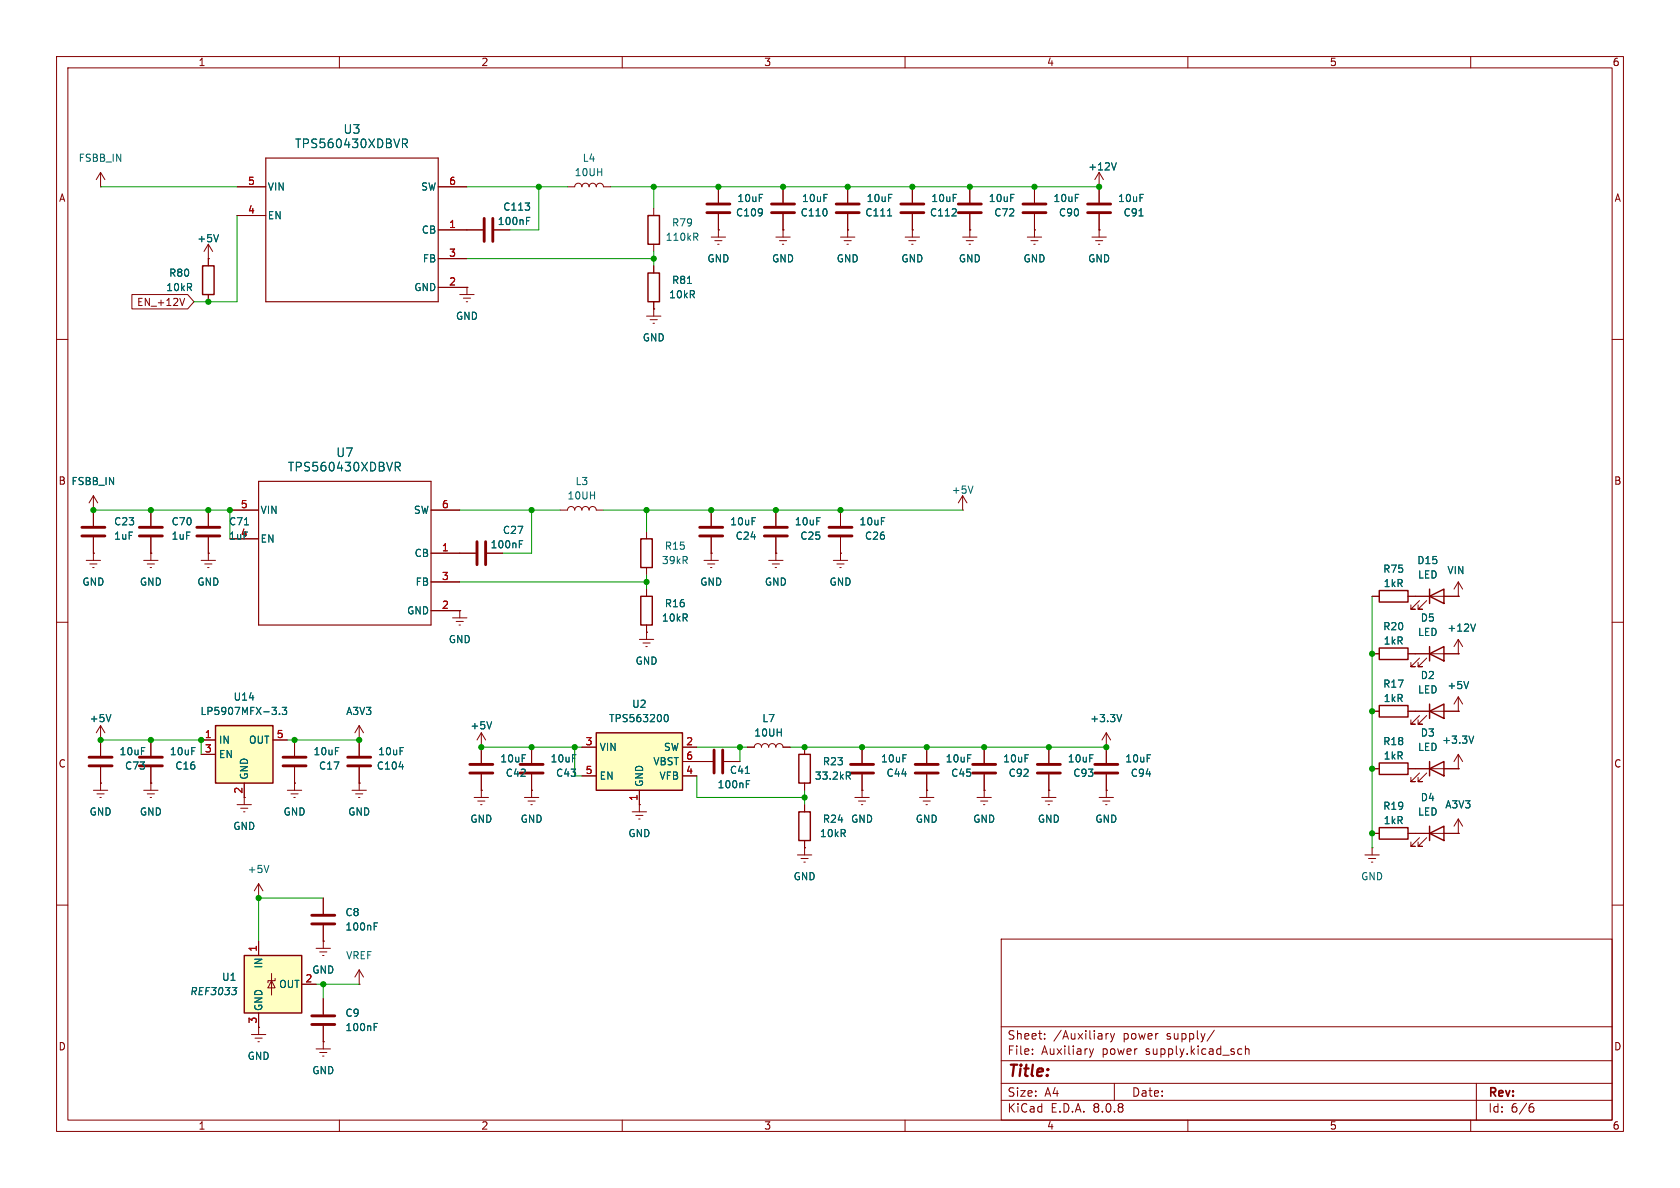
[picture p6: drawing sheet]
<svg xmlns="http://www.w3.org/2000/svg" width="297mm" height="210mm" viewBox="0 0 297 210" stroke-linecap="round" stroke-linejoin="round" font-family="sans-serif">
<g fill="none" stroke="#840000" stroke-width=".18">
<path d="M10 10h277v190h-277zM12 12h273v186h-273zM60 10v2M110 10v2M160 10v2M210 10v2M260 10v2M10 60h2M285 60h2M35.6 99.1h2.5M36.2 99.7h1.3M36.8 97.8h.1"/>
<path d="M36.8 90.2v2.8M36.8 95v4.1M147.3 99.1h2.6M148 99.7h1.2M148.6 97.8h.1M148.6 97.8v1.3M10 110h2M36.7 100.3h.3M113 113h2.6M113.7 113.7h1.2M114.2 114.3h.2M114.3 111.8h.1"/>
<path d="M114.3 104.1v1.3M114.3 110.5v2.5M148.5 100.3h.2M285 110h2M17.8 130.8v2.8M17.8 135.6v2.8M123.2 134.6h2.8M128 134.6h2.8M142.2 132.1v1.3M142.2 138.4v1.3M152.4 132.1v2.8M152.4 136.9v2.8"/>
<path d="M195.6 139.7h.1M195.6 139.7v1.3M41.9 142.2h2.5M42.5 142.9h1.3M43.1 143.5h.2M43.2 141v1.2M45.7 158.8h.1M45.7 156.2l-.7 1.3M45.7 156.2v2.6M45.7 156.2l.8 1.3M194.3 141h2.5M194.9 141.6h1.3"/>
<path d="M195.5 142.2h.2M10 160h2M177 166h108v32h-108zM285 160h2M60 198v2M110 198v2M160 198v2M177 194.5h108M177 191.5h108M177 187.5h108M177 181.5h108M182.5 186.3v.1"/>
<path d="M182.5 185.5v.1M184.7 183.6v.1M184.7 182.8v.1M192.6 185.4l.4 1M193 186.4l-.2 .4-.2 .1M193.3 185.4l-.3 1M195.5 182.7v1M196 182.7l-.3 .1-.2 .2M196.3 182.7l.4 1M196.7 183.7l-.2 .4-.2 .1M197 191.5v3M197 182.7l-.3 1"/>
<path d="M210 198v2M214.7 182.1l-1.3 2M219.1 185.4l.4 .1M219.5 186.3l-.4 .1M220.2 185.5l.2-.1 .3 .1 .1 .9M220.2 184.9v1.5M260 198v2M261 191.5v6.5M270.6 195.7h.4l.2 .3-.1 .5-.5 .1M271 195.1l-.4 .1"/>
</g>
<path d="M43.2 92.8h.7M131.8 136.7h.7M131.9 138.6h.5M131.9 138h.6M149.9 137.1l.4 .6M150.1 136.5l.2 .2v.3l-.2 .1M47.5 153l-.4 1.2" fill="none" stroke="#006464" stroke-width=".18"/>
<path d="M113.3 105.4h2v5.1h-2zM141.2 133.4h2.1v5h-2.1z" fill="none" stroke="#840000" stroke-width=".25"/>
<path d="M34.8 93.2h4.1M34.8 94.7h4.1M15.7 133.9h4.1M15.7 135.4h4.1M126.2 132.6v4.1M127.8 132.6v4.1M150.4 135.1h4M150.4 136.7h4" fill="none" stroke="#840000" stroke-width=".51"/>
<path d="M105.4 129.5h15.2v10.2h-15.2z" fill="#ffffc2"/>
<path d="M113.3 95.3h2v5h-2zM105.4 129.5h15.2v10.2h-15.2zM243.8 124.7h5.1v2h-5.1zM252.7 125.7l2.6-1.2v2.5zM252.7 124.5v2.5M141.2 143.5h2.1v5.1h-2.1z" fill="none" stroke="#840000" stroke-width=".25"/>
<g fill="none" stroke="#840000" stroke-width=".18">
<path d="M25.4 99.1h2.5M26 99.7h1.3M26.7 97.8h.1M26.7 90.2v2.8M26.7 95v4.1M99.1 90.2h1.2a.64 .64 0 0 1 .7-.7 .64 .64 0 0 1 .6 .7 .64 .64 0 0 1 .6-.7 .64 .64 0 0 1 .7 .7 .64 .64 0 0 1 .6-.7 .64 .64 0 0 1 .6 .7 .64 .64 0 0 1 .7-.7 .64 .64 0 0 1 .6 .7h1.3M114.3 94v1.3M124.5 99.1h2.5M125.1 99.7h1.3M125.7 97.8h.1M125.7 90.2v2.8M125.7 95v4.1"/>
<path d="M135.9 99.1h2.5M136.5 99.7h1.3M137.2 97.8h.1M137.2 90.2v2.8M137.2 95v4.1M148.6 90.2v2.8M148.6 95v2.8M26.5 100.3h.3M80 109.2h2.5M80.6 109.9h1.3M81.2 110.5h.2M81.3 108h.1"/>
<path d="M81.3 108v1.2M114.3 100.3v1.3M125.6 100.3h.3M137 100.3h.3M16.5 139.7h2.5M17.8 130.8h.1M17.8 138.4h.1M17.8 128.3l-.8 1.2M17.8 128.3v2.5M17.8 138.4v1.3M17.8 128.3l.7 1.2M25.4 139.7h2.5"/>
<path d="M26.7 138.4h.1M26.7 130.8v2.8M26.7 135.6v4.1M50.8 139.7h2.5M52.1 138.4h.1M52.1 130.8v2.8M52.1 135.6v4.1M62.2 139.7h2.6M63.5 130.8h.1M63.5 138.4h.1M63.5 128.3l-.8 1.2M63.5 128.3v5.3"/>
<path d="M63.5 135.6v4.1M63.5 128.3l.8 1.2M85.1 132.1h.1M85.1 129.5l-.8 1.3M85.1 129.5v2.6M85.1 129.5l.8 1.3M102.9 132.1h2.5M102.9 137.2h2.5M113 139.7v3.8M120.6 132.1h2.6M120.6 137.2h2.6M120.6 134.6h2.6"/>
<path d="M132.1 132.1h1.2a.64 .64 0 0 1 .7-.7 .64 .64 0 0 1 .6 .7 .64 .64 0 0 1 .7-.7 .64 .64 0 0 1 .6 .7 .64 .64 0 0 1 .6-.7 .64 .64 0 0 1 .7 .7 .64 .64 0 0 1 .6-.7 .64 .64 0 0 1 .6 .7h1.3M152.4 139.7h.1M152.4 139.7v1.3M163.8 139.7h.1M163.8 132.1v2.8M163.8 136.9v4.1M174 139.7h.1M174 132.1v2.8M174 136.9v4.1M185.4 139.7h.1M185.4 132.1v2.8M185.4 136.9v4.1"/>
<path d="M195.6 132.1h.1M195.6 129.5v5.4M195.6 136.9v2.8M195.6 129.5l-.8 1.3M195.6 129.5l.7 1.3M242.6 125.7h1.2M248.9 125.7h8.9M251 126.5l-1.6 1.5h.8h-.8v-.7M252.2 126.5l-1.5 1.5h.8h-.8v-.7M257.8 125.7h.1M257.8 123.2l-.8 1.3M257.8 123.2v2.5"/>
<path d="M257.8 123.2l.8 1.3M17.1 140.3h1.3M17.7 141h.2M26 140.3h1.3M26.5 141h.3M51.4 140.3h1.3M51.9 141h.3M57.1 158.8v2.7M62.9 140.3h1.2M63.4 141h.2M111.8 143.5h2.5M112.4 144.1h1.3"/>
<path d="M112.9 144.8h.3M113 142.2h.1M141 151.1h2.5M141.6 151.8h1.3M142.1 152.4h.3M142.2 149.9h.1M142.2 142.2v1.3M142.2 148.6v2.5M151.1 141h2.6M151.8 141.6h1.2M152.3 142.2h.2M162.6 141h2.5"/>
<path d="M163.2 141.6h1.3M163.7 142.2h.3M172.7 141h2.6M173.4 141.6h1.2M173.9 142.2h.2M184.1 141h2.6M184.8 141.6h1.3M185.3 142.2h.2M55.9 167.6h2.5M56.5 168.3h1.3M57 168.9h.3M57.1 166.4h.1"/>
<path d="M57.1 163.6v4M57.1 176.5v2.8M63.5 174h.1M63.5 171.5v2.5M63.5 171.5l-.8 1.2M63.5 171.5l.8 1.2M55.9 185.4h2.5M56.5 186.1h1.3M57 186.7h.3M57.1 184.2h.1M57.1 181.4v4"/>
</g>
<path d="M19.6 126.3l-.4 1.3M70.5 135.5h.8M86.9 127.6l-.4 1.2M117.4 126.8l.1-.4 .2-.1a.68 .68 0 0 1 .5 .6 .68 .68 0 0 1-.5 .7l-.2-.1-.1-.4M198.3 126.3l-.4 1.3M259.6 120.5l-.4 1.2M66.2 163.7h.4M66.2 163.1h.6M66.2 181.5h.4M66.2 180.9h.6" fill="none" stroke="#006464" stroke-width=".18"/>
<g fill="none" stroke="#840000" stroke-width=".51">
<path d="M24.6 93.2h4.1M24.6 94.7h4.1M123.7 93.2h4.1M123.7 94.7h4.1M135.1 93.2h4.1M135.1 94.7h4.1M146.6 93.2h4M146.6 94.7h4M24.6 133.9h4.1M24.6 135.4h4.1M50 133.9h4.1M50 135.4h4.1"/>
<path d="M61.5 133.9h4M61.5 135.4h4M161.8 135.1h4.1M161.8 136.7h4.1M172 135.1h4M172 136.7h4M183.4 135.1h4.1M183.4 136.7h4.1M193.5 135.1h4.1M193.5 136.7h4.1M55.1 163.3h4.1M55.1 161.8h4.1"/>
<path d="M55.1 179.6h4.1M55.1 181.1h4.1"/>
</g>
<path d="M43.2 168.9h10.1v10.2h-10.1z" fill="#ffffc2"/>
<g fill="none" stroke="#840000" stroke-width=".25">
<path d="M114.6 38.1h2v5.1h-2zM35.8 47h2v5.1h-2zM114.6 48.3h2v5h-2zM243.8 114.6h5.1v2h-5.1zM243.8 104.4h5.1v2h-5.1zM252.7 105.4l2.6-1.3v2.6zM252.7 115.6l2.6-1.3v2.5zM252.7 104.1v2.6M252.7 114.3v2.5M243.8 134.9h5.1v2h-5.1zM252.7 135.9l2.6-1.3v2.6zM252.7 134.6v2.6"/>
<path d="M243.8 146.3h5.1v2h-5.1zM252.7 147.3l2.6-1.2v2.5zM252.7 146.1v2.5M43.2 168.9h10.1v10.2h-10.1z"/>
</g>
<g fill="none" stroke="#840000" stroke-width=".18">
<path d="M17.8 33h.1M17.8 30.5l-.8 1.3M17.8 30.5v2.5M17.8 30.5l.7 1.3M41.9 38.1h5.1M41.9 33h5.1M77.5 33h5M100.3 33h1.3a.64 .64 0 0 1 .6-.6 .64 .64 0 0 1 .7 .6 .64 .64 0 0 1 .6-.6 .64 .64 0 0 1 .6 .6 .64 .64 0 0 1 .7-.6 .64 .64 0 0 1 .6 .6 .64 .64 0 0 1 .6-.6 .64 .64 0 0 1 .7 .6h1.2M115.6 36.8v1.3M127 33v2.8M127 37.8v4.1M138.4 33v2.8"/>
<path d="M138.4 37.8v4.1M149.9 33v2.8M149.9 37.8v4.1M161.3 33v2.8M161.3 37.8v4.1M171.4 33v2.8M171.4 37.8v4.1M182.9 33v2.8M182.9 37.8v4.1M194.3 33h.1M194.3 30.5v5.3M194.3 37.8v4.1"/>
<path d="M194.3 30.5l-.8 1.3M194.3 30.5l.8 1.3M36.8 45.7h.1M36.8 43.2v3.8M36.8 52.1v1.2M36.8 43.2l.8 1.3M36.8 43.2l-.7 1.3M77.5 40.6h7.8M77.5 50.8h5M77.5 45.7h5M81.3 52.1h2.5M81.9 52.7h1.3"/>
<path d="M82.4 53.3h.3M82.5 50.8h.1M82.5 50.8v1.3M87.4 40.6h2.8M114.3 55.9h2.5M114.9 56.5h1.3M115.4 57.2h.3M115.6 54.6h.1M115.6 43.2v1.3M115.6 47v1.3M115.6 53.3v2.6M125.7 41.9h2.6"/>
<path d="M126.4 42.5h1.2M126.9 43.2h.2M127 40.6h.1M137.2 41.9h2.5M137.8 42.5h1.3M138.3 43.2h.3M138.4 40.6h.1M148.6 41.9h2.5M149.2 42.5h1.3M149.7 43.2h.3M149.9 40.6h.1M160 41.9h2.6"/>
<path d="M160.7 42.5h1.2M161.2 43.2h.2M161.3 40.6h.1M170.2 41.9h2.5M170.8 42.5h1.3M171.3 43.2h.3M171.4 40.6h.1M181.6 41.9h2.5M182.2 42.5h1.3M182.8 43.2h.2M182.9 40.6h.1M193 41.9h2.6"/>
<path d="M193.7 42.5h1.2M194.2 43.2h.2M194.3 40.6h.1M15.2 99.1h2.6M15.9 99.7h1.2M16.5 90.2h.1M16.5 97.8h.1M16.5 87.6l-.8 1.3M16.5 87.6v5.4M16.5 95v4.1M16.5 87.6l.8 1.3M40.6 95.3h5.1"/>
<path d="M40.6 90.2h5.1M76.2 97.8h7.9M76.2 90.2h5.1M86.1 97.8h2.8M170.2 90.2h.1M170.2 87.6l-.8 1.3M170.2 87.6v2.6M170.2 87.6l.7 1.3M16.4 100.3h.2M76.2 108h5.1M76.2 102.9h5.1M242.6 105.4h1.2"/>
<path d="M242.6 115.6h1.2M248.9 105.4h8.9M248.9 115.6h8.9M251 106.2l-1.6 1.5h.8h-.8v-.8M251 116.3l-1.6 1.6h.8h-.8v-.8M252.2 106.2l-1.5 1.5h.8h-.8v-.8M252.2 116.3l-1.5 1.6h.8h-.8v-.8M257.8 105.4h.1M257.8 115.6h.1M257.8 102.9v2.5M257.8 113v2.6M257.8 102.9l-.8 1.2"/>
<path d="M257.8 102.9l.8 1.2M257.8 113l-.8 1.3M257.8 113l.8 1.3M85.1 139.7h.1M85.1 132.1v2.8M85.1 136.9v4.1M94 139.7h.1M94 132.1v2.8M94 136.9v4.1M242.6 135.9h1.2M248.9 135.9h8.9M251 136.7l-1.6 1.5h.8h-.8v-.8"/>
<path d="M252.2 136.7l-1.5 1.5h.8h-.8v-.8M257.8 135.9h.1M257.8 133.4l-.8 1.2M257.8 133.4v2.5M257.8 133.4l.8 1.2M83.8 141h2.6M84.5 141.6h1.2M85 142.2h.2M92.7 141h2.5M93.3 141.6h1.3M93.9 142.2h.2M241.3 151.1h2.5"/>
<path d="M241.9 151.8h1.3M242.4 152.4h.3M242.6 149.9h.1M242.6 147.3h1.2M242.6 149.9v1.2M248.9 147.3h8.9M251 148.1l-1.6 1.5h.8h-.8v-.8M252.2 148.1l-1.5 1.5h.8h-.8v-.8M257.8 147.3h.1M257.8 144.8v2.5M257.8 144.8l-.8 1.3M257.8 144.8l.8 1.3"/>
<path d="M45.7 166.4v2.5M45.7 179.1v3.8M48 173.4l.6 1.2h-1.2zM48 172.1v3.8M48.6 173v.4h-1.2v.3M53.3 174h2.6M44.4 182.9h2.6M45.1 183.5h1.3M45.6 184.2h.2M45.7 181.6h.1"/>
</g>
<g fill="none" stroke="#006464" stroke-width=".18">
<path d="M71.2 24.6h.5l.3 .3-.1 .4-.7 .1M71.5 25.4l.5 .7M93.1 39h.4M93.1 38.4h.6M156.9 38.2h.7M197.3 28.8l-.4 1.2M201.4 38.2h.7M38.6 41.5l-.4 1.2M121.5 50.1h.8M122.9 41.9l.5 .6M123.1 41.2l.3 .3-.1 .3-.2 .1M69.9 81.7h.6l.3 .3-.2 .4-.7 .1"/>
<path d="M70.2 82.5l.6 .7M91.8 96.2h.4M91.8 95.6h.6M172 85.9l-.4 1.3M260.8 110.3l-.4 1.3M260.5 130.1l-.4 1.3M41.1 174.6h.8l-.5 .5M41.7 175.1l.1 .2-.1 .4"/>
</g>
<g fill="none" stroke="#840000" stroke-width=".51">
<path d="M85.6 38.6v4.1M87.1 38.6v4.1M125 36.1h4M125 37.6h4M136.4 36.1h4.1M136.4 37.6h4.1M147.8 36.1h4.1M147.8 37.6h4.1M159.3 36.1h4M159.3 37.6h4M169.4 36.1h4.1M169.4 37.6h4.1"/>
<path d="M180.8 36.1h4.1M180.8 37.6h4.1M192.3 36.1h4M192.3 37.6h4M14.5 93.2h4M14.5 94.7h4M84.3 95.8v4M85.9 95.8v4M83.1 135.1h4M83.1 136.7h4M91.9 135.1h4.1M91.9 136.7h4.1"/>
</g>
<path d="M47 27.9h30.5v25.4h-30.5zM45.7 85.1h30.5v25.4h-30.5z" fill="none" stroke="#840000" stroke-width=".2"/>
<path d="M38.1 128.3h10.2v10.1h-10.2z" fill="#ffffc2"/>
<path d="M38.1 128.3h10.2v10.1h-10.2z" fill="none" stroke="#840000" stroke-width=".25"/>
<g fill="none" stroke="#840000" stroke-width=".18">
<path d="M41.9 38.1h5.1M41.9 33h5.1M77.5 33h5M127 33v2.8M127 37.8v2.8M138.4 33v2.8M138.4 37.8v2.8M149.9 33v2.8M149.9 37.8v2.8M161.3 33v2.8M161.3 37.8v2.8M171.4 33v2.8"/>
<path d="M171.4 37.8v2.8M182.9 33v2.8M182.9 37.8v2.8M194.3 33h.1M194.3 33v2.8M194.3 37.8v2.8M23.3 52.1h9.9l1.1 1.2-1.1 1.3h-9.9zM32.6 52.7l-.4 1.3M36.8 45.7h.1M36.8 45.7v1.3M36.8 52.1v1.2M77.5 40.6h7.8"/>
<path d="M77.5 50.8h5M77.5 45.7h5M82.5 50.8h.1M87.4 40.6h2.8M115.6 54.6h.1M115.6 47v1.3M115.6 53.3v1.3M127 40.6h.1M138.4 40.6h.1M149.9 40.6h.1M161.3 40.6h.1M171.4 40.6h.1"/>
<path d="M182.9 40.6h.1M194.3 40.6h.1M16.5 90.2h.1M16.5 97.8h.1M16.5 90.2v2.8M16.5 95v2.8M26.7 97.8h.1M26.7 90.2v2.8M26.7 95v2.8M36.8 97.8h.1M36.8 90.2v2.8M36.8 95v2.8"/>
<path d="M40.6 95.3h5.1M40.6 90.2h5.1M76.2 97.8h7.9M76.2 90.2h5.1M86.1 97.8h2.8M125.7 97.8h.1M125.7 90.2v2.8M125.7 95v2.8M137.2 97.8h.1M137.2 90.2v2.8M137.2 95v2.8M148.6 97.8h.1"/>
<path d="M148.6 90.2v2.8M148.6 95v2.8M76.2 108h5.1M76.2 102.9h5.1M81.3 108h.1M114.3 111.8h.1M114.3 104.1v1.3M114.3 110.5v1.3M242.6 105.4h1.2M242.6 115.6h1.2M248.9 105.4h3.8M248.9 115.6h3.8"/>
<path d="M255.3 105.4h2.5M255.3 115.6h2.5M257.8 105.4h.1M257.8 115.6h.1M17.8 130.8h.1M17.8 138.4h.1M17.8 130.8v2.8M17.8 135.6v2.8M26.7 138.4h.1M26.7 130.8v2.8M26.7 135.6v2.8M35.6 130.8h2.5"/>
<path d="M35.6 133.4h2.5M43.2 138.4v2.6M48.3 130.8h2.5M52.1 138.4h.1M52.1 130.8v2.8M52.1 135.6v2.8M63.5 130.8h.1M63.5 138.4h.1M63.5 130.8v2.8M63.5 135.6v2.8M85.1 132.1h.1M85.1 139.7h.1"/>
<path d="M85.1 132.1v2.8M85.1 136.9v2.8M94 139.7h.1M94 132.1v2.8M94 136.9v2.8M102.9 132.1h2.5M102.9 137.2h2.5M113 139.7v2.5M120.6 134.6h5.4M120.6 132.1h2.6M120.6 137.2h2.6M128 134.6h2.8"/>
<path d="M132.1 132.1h1.2M138.4 132.1h1.3M142.2 132.1v1.3M142.2 138.4v1.3M152.4 139.7h.1M152.4 132.1v2.8M152.4 136.9v2.8M163.8 139.7h.1M163.8 132.1v2.8M163.8 136.9v2.8M174 139.7h.1M174 132.1v2.8"/>
<path d="M174 136.9v2.8M185.4 139.7h.1M185.4 132.1v2.8M185.4 136.9v2.8M195.6 132.1h.1M195.6 139.7h.1M195.6 132.1v2.8M195.6 136.9v2.8M242.6 125.7h1.2M242.6 135.9h1.2M248.9 125.7h3.8M248.9 135.9h3.8"/>
<path d="M255.3 125.7h2.5M255.3 135.9h2.5M257.8 125.7h.1M257.8 135.9h.1M57.1 158.8v2.7M113 142.2h.1M142.2 149.9h.1M142.2 142.2v1.3M142.2 148.6v1.3M242.6 147.3h1.2M248.9 147.3h3.8M255.3 147.3h2.5"/>
<path d="M257.8 147.3h.1M45.7 166.4v2.5M45.7 179.1v2.5M53.3 174h2.6M57.1 166.4h.1M57.1 163.6v2.8M57.1 176.5v2.8M45.7 181.6h.1M57.1 184.2h.1M57.1 181.4v2.8"/>
</g>
<g fill="none" stroke="#006464" stroke-width=".18">
<path d="M71.2 24.6h.5l.3 .3-.1 .4-.7 .1M71.5 25.4l.5 .7M93.1 39h.4M93.1 38.4h.6M156.9 38.2h.7M197.3 28.8l-.4 1.2M201.4 38.2h.7M38.6 41.5l-.4 1.2M121.5 50.1h.8M43.2 92.8h.7M69.9 81.7h.6l.3 .3-.2 .4-.7 .1M70.2 82.5l.6 .7"/>
<path d="M91.8 96.2h.4M91.8 95.6h.6M260.8 110.3l-.4 1.3M19.6 126.3l-.4 1.3M48.1 125h.8l-.5 .5M48.7 125.6l.2 .2-.2 .4M49.4 126.2v.1M49.9 125h.8l-.4 .5 .3 .1v.6l-.2 .1-.5-.1M70.5 135.5h.8M86.9 127.6l-.4 1.2M117.4 126.8l.1-.4 .2-.1a.68 .68 0 0 1 .5 .6 .68 .68 0 0 1-.5 .7l-.2-.1-.1-.4M131.8 136.7h.7"/>
<path d="M131.9 138.6h.5M131.9 138h.6M149.9 137.1l.4 .6M150.1 136.5l.2 .2v.3l-.2 .1M198.3 126.3l-.4 1.3M259.6 120.5l-.4 1.2M260.5 130.1l-.4 1.3M41.1 174.6h.8l-.5 .5M41.7 175.1l.1 .2-.1 .4M66.2 163.7h.4M66.2 163.1h.6M66.2 181.5h.4"/>
<path d="M66.2 180.9h.6"/>
</g>
<g fill="none" stroke="#009600" stroke-width=".18">
<path d="M17.8 33h24.1M41.9 38.1v15.2h-7.6M82.5 33h17.8M95.2 33v7.6h-5M107.9 33h86.4M115.6 33v3.8M82.5 45.7h33.1M115.6 44.5v2.5M16.5 90.2h24.1v5.1M81.3 90.2h17.8M94 90.2v7.6h-5.1M106.7 90.2h63.5"/>
<path d="M114.3 90.2v3.8M81.3 102.9h33M114.3 101.6v2.5M242.6 105.4v44.5M17.8 130.8h17.8v2.6M50.8 130.8h12.7M85.1 132.1h17.8M101.6 132.1v5.1h1.3M123.2 132.1h8.9M123.2 137.2v3.8h19M130.8 132.1v2.5M139.7 132.1h55.9"/>
<path d="M142.2 139.7v2.5M57.1 158.8h-11.4v7.6M55.9 174h7.6M57.1 174v2.5"/>
</g>
<g fill="#009600" stroke="#009600" stroke-width=".18">
<circle cx="130.8" cy="132.1" r=".46"/>
<circle cx="142.2" cy="132.1" r=".46"/>
<circle cx="152.4" cy="132.1" r=".46"/>
<circle cx="142.2" cy="141" r=".46"/>
<circle cx="163.8" cy="132.1" r=".46"/>
<circle cx="85.1" cy="132.1" r=".46"/>
<circle cx="94" cy="132.1" r=".46"/>
<circle cx="63.5" cy="130.8" r=".46"/>
<circle cx="57.1" cy="174" r=".46"/>
<circle cx="101.6" cy="132.1" r=".46"/>
<circle cx="194.3" cy="33" r=".46"/>
<circle cx="148.6" cy="90.2" r=".46"/>
<circle cx="137.2" cy="90.2" r=".46"/>
<circle cx="125.7" cy="90.2" r=".46"/>
<circle cx="138.4" cy="33" r=".46"/>
<circle cx="149.9" cy="33" r=".46"/>
<circle cx="115.6" cy="33" r=".46"/>
<circle cx="127" cy="33" r=".46"/>
<circle cx="161.3" cy="33" r=".46"/>
<circle cx="171.4" cy="33" r=".46"/>
<circle cx="182.9" cy="33" r=".46"/>
<circle cx="114.3" cy="102.9" r=".46"/>
<circle cx="114.3" cy="90.2" r=".46"/>
<circle cx="95.2" cy="33" r=".46"/>
<circle cx="115.6" cy="45.7" r=".46"/>
<circle cx="94" cy="90.2" r=".46"/>
<circle cx="36.8" cy="53.3" r=".46"/>
<circle cx="52.1" cy="130.8" r=".46"/>
<circle cx="45.7" cy="158.8" r=".46"/>
<circle cx="35.6" cy="130.8" r=".46"/>
<circle cx="40.6" cy="90.2" r=".46"/>
<circle cx="36.8" cy="90.2" r=".46"/>
<circle cx="17.8" cy="130.8" r=".46"/>
<circle cx="26.7" cy="90.2" r=".46"/>
<circle cx="16.5" cy="90.2" r=".46"/>
<circle cx="26.7" cy="130.8" r=".46"/>
<circle cx="185.4" cy="132.1" r=".46"/>
<circle cx="195.6" cy="132.1" r=".46"/>
<circle cx="174" cy="132.1" r=".46"/>
<circle cx="242.6" cy="125.7" r=".46"/>
<circle cx="242.6" cy="135.9" r=".46"/>
<circle cx="242.6" cy="115.6" r=".46"/>
<circle cx="242.6" cy="147.3" r=".46"/>
</g>
<text font-size="2.8" fill="#840000" x="178" y="190.9">Title:</text>
<g font-size="2.1" fill="#006464">
<text x="60.6" y="23.9">U3</text>
<text x="52.1" y="26.4">TPS560430XDBVR</text>
<text x="50.8" y="83.5">TPS560430XDBVR</text>
<text x="59.4" y="81">U7</text>
</g>
<g font-size="2.1" fill="#840000">
<text x="178" y="184">Sheet:</text>
<text x="186.2" y="184">/Auxiliary</text>
<text x="198.6" y="184">power</text>
<text x="206.4" y="184">supply/</text>
<text x="178" y="186.7">File:</text>
<text x="184.1" y="186.7">Auxiliary</text>
<text x="194.9" y="186.7">power</text>
<text x="202.7" y="186.7">supply.kicad_sch</text>
<text x="178" y="196.9">KiCad</text>
<text x="178" y="194.1">Size:</text>
<text x="184.7" y="194.1">A4</text>
<text x="185.7" y="196.9">E.D.A.</text>
<text x="193.3" y="196.9">8.0.8</text>
<text x="200" y="194.1">Date:</text>
<text x="263" y="194.3">Rev:</text>
<text x="263" y="196.9">Id:</text>
<text x="267.1" y="196.9">6/6</text>
</g>
<g font-size="1.8" fill="#840000">
<text x="35" y="11.9">1</text>
<text x="85" y="11.9">2</text>
<text x="135" y="11.9">3</text>
<text x="185" y="11.9">4</text>
<text x="235" y="11.9">5</text>
<text x="285" y="11.9">6</text>
<text x="10.3" y="35.9">A</text>
<text x="285.3" y="35.9">A</text>
<text x="24.1" y="54.3">EN_+12V</text>
<text x="10.3" y="85.9">B</text>
<text x="285.3" y="85.9">B</text>
<text x="10.3" y="135.9">C</text>
<text x="285.3" y="135.9">C</text>
<text x="42.9" y="140.4" transform="rotate(-90 42.9 140.4)">2</text>
<text x="10.3" y="185.9">D</text>
<text x="285.3" y="185.9">D</text>
<text x="35" y="199.9">1</text>
<text x="85" y="199.9">2</text>
<text x="135" y="199.9">3</text>
<text x="185" y="199.9">4</text>
<text x="235" y="199.9">5</text>
<text x="285" y="199.9">6</text>
</g>
<g font-size="1.8" fill="#006464">
<text x="13.8" y="28.8">FSBB_IN</text>
<text x="102.9" y="28.8">L4</text>
<text x="47.2" y="33.9">VIN</text>
<text x="74.4" y="33.9">SW</text>
<text x="101.5" y="31.3">10UH</text>
<text x="130.3" y="35.9">10uF</text>
<text x="141.7" y="35.9">10uF</text>
<text x="153.1" y="35.9">10uF</text>
<text x="164.5" y="35.9">10uF</text>
<text x="174.7" y="35.9">10uF</text>
<text x="186.1" y="35.9">10uF</text>
<text x="192.3" y="30.3">+12V</text>
<text x="197.6" y="35.9">10uF</text>
<text x="47.2" y="39">EN</text>
<text x="74.5" y="41.5">CB</text>
<text x="87.9" y="40">100nF</text>
<text x="88.9" y="37.4">C113</text>
<text x="118.7" y="40.2">R79</text>
<text x="130" y="38.5">C109</text>
<text x="141.4" y="38.5">C110</text>
<text x="152.9" y="38.5">C111</text>
<text x="164.3" y="38.5">C112</text>
<text x="175.7" y="38.5">C72</text>
<text x="187.1" y="38.5">C90</text>
<text x="198.5" y="38.5">C91</text>
<text x="34.8" y="43">+5V</text>
<text x="74.7" y="46.6">FB</text>
<text x="117.6" y="42.8">110kR</text>
<text x="125" y="46.6">GND</text>
<text x="136.4" y="46.6">GND</text>
<text x="147.8" y="46.6">GND</text>
<text x="159.3" y="46.6">GND</text>
<text x="169.4" y="46.6">GND</text>
<text x="180.8" y="46.6">GND</text>
<text x="192.3" y="46.6">GND</text>
<text x="29.3" y="51.7">10kR</text>
<text x="29.8" y="49.1">R80</text>
<text x="73.1" y="51.7">GND</text>
<text x="118.2" y="52.9">10kR</text>
<text x="118.7" y="50.4">R81</text>
<text x="80.5" y="56.7">GND</text>
<text x="113.5" y="60.6">GND</text>
<text x="12.5" y="86">FSBB_IN</text>
<text x="100.2" y="88.5">10UH</text>
<text x="101.6" y="86">L3</text>
<text x="168.2" y="87.5">+5V</text>
<text x="20.1" y="95.6">1uF</text>
<text x="20.1" y="93.1">C23</text>
<text x="30.2" y="95.6">1uF</text>
<text x="30.2" y="93.1">C70</text>
<text x="40.4" y="95.6">1uF</text>
<text x="40.4" y="93.1">C71</text>
<text x="42.5" y="95">4</text>
<text x="46" y="91">VIN</text>
<text x="73.1" y="91">SW</text>
<text x="88.8" y="94.6">C27</text>
<text x="129" y="93.1">10uF</text>
<text x="130" y="95.6">C24</text>
<text x="140.4" y="93.1">10uF</text>
<text x="141.4" y="95.6">C25</text>
<text x="151.8" y="93.1">10uF</text>
<text x="152.8" y="95.6">C26</text>
<text x="46" y="96.1">EN</text>
<text x="73.2" y="98.7">CB</text>
<text x="86.6" y="97.1">100nF</text>
<text x="116.9" y="99.9">39kR</text>
<text x="117.4" y="97.4">R15</text>
<text x="244.4" y="101.4">R75</text>
<text x="250.5" y="99.9">D15</text>
<text x="255.8" y="101.7">VIN</text>
<text x="14.5" y="103.7">GND</text>
<text x="24.6" y="103.7">GND</text>
<text x="34.8" y="103.7">GND</text>
<text x="73.4" y="103.7">FB</text>
<text x="117.4" y="107.5">R16</text>
<text x="123.7" y="103.7">GND</text>
<text x="135.1" y="103.7">GND</text>
<text x="146.6" y="103.7">GND</text>
<text x="244.5" y="104">1kR</text>
<text x="250.6" y="102.5">LED</text>
<text x="71.9" y="108.8">GND</text>
<text x="79.2" y="113.9">GND</text>
<text x="116.9" y="110.1">10kR</text>
<text x="244.4" y="111.6">R20</text>
<text x="250.6" y="112.6">LED</text>
<text x="251.1" y="110.1">D5</text>
<text x="255.8" y="111.9">+12V</text>
<text x="112.3" y="117.7">GND</text>
<text x="244.5" y="114.1">1kR</text>
<text x="41.2" y="124.1">U14</text>
<text x="111.7" y="125.3">U2</text>
<text x="244.4" y="121.8">R17</text>
<text x="244.5" y="124.3">1kR</text>
<text x="250.6" y="122.8">LED</text>
<text x="251.1" y="120.2">D2</text>
<text x="255.8" y="122">+5V</text>
<text x="15.8" y="127.9">+5V</text>
<text x="35.3" y="126.6">LP5907MFX-3.3</text>
<text x="38.6" y="131.7">IN</text>
<text x="43.9" y="131.7">OUT</text>
<text x="61.1" y="126.6">A3V3</text>
<text x="83.1" y="129.1">+5V</text>
<text x="107.6" y="127.9">TPS563200</text>
<text x="133.2" y="130.4">10UH</text>
<text x="134.7" y="127.9">L7</text>
<text x="192.6" y="127.9">+3.3V</text>
<text x="244.4" y="131.9">R18</text>
<text x="251.1" y="130.4">D3</text>
<text x="254.9" y="131.7">+3.3V</text>
<text x="21" y="133.7">10uF</text>
<text x="22" y="136.2">C73</text>
<text x="29.9" y="133.7">10uF</text>
<text x="30.9" y="136.2">C16</text>
<text x="38.6" y="134.2">EN</text>
<text x="44" y="137.9" transform="rotate(-90 44 137.9)">GND</text>
<text x="55.3" y="133.7">10uF</text>
<text x="56.3" y="136.2">C17</text>
<text x="66.5" y="136.2">C104</text>
<text x="66.8" y="133.7">10uF</text>
<text x="88.3" y="135">10uF</text>
<text x="89.3" y="137.5">C42</text>
<text x="97.2" y="135">10uF</text>
<text x="98.2" y="137.5">C43</text>
<text x="105.9" y="132.9">VIN</text>
<text x="115.4" y="135.5">VBST</text>
<text x="117.3" y="132.9">SW</text>
<text x="128.9" y="137">C41</text>
<text x="145.4" y="135.5">R23</text>
<text x="155.7" y="135">10uF</text>
<text x="156.6" y="137.5">C44</text>
<text x="167.1" y="135">10uF</text>
<text x="168.1" y="137.5">C45</text>
<text x="177.2" y="135">10uF</text>
<text x="178.2" y="137.5">C92</text>
<text x="188.7" y="135">10uF</text>
<text x="189.6" y="137.5">C93</text>
<text x="198.8" y="135">10uF</text>
<text x="199.8" y="137.5">C94</text>
<text x="244.5" y="134.5">1kR</text>
<text x="250.6" y="132.9">LED</text>
<text x="105.9" y="138">EN</text>
<text x="113.9" y="139.2" transform="rotate(-90 113.9 139.2)">GND</text>
<text x="116.5" y="138">VFB</text>
<text x="126.8" y="139.5">100nF</text>
<text x="144" y="138">33.2kR</text>
<text x="244.4" y="143.4">R19</text>
<text x="251.1" y="141.8">D4</text>
<text x="255.4" y="143.1">A3V3</text>
<text x="15.7" y="144.4">GND</text>
<text x="24.6" y="144.4">GND</text>
<text x="41.1" y="146.9">GND</text>
<text x="50" y="144.4">GND</text>
<text x="61.5" y="144.4">GND</text>
<text x="83.1" y="145.6">GND</text>
<text x="91.9" y="145.6">GND</text>
<text x="111" y="148.2">GND</text>
<text x="144.9" y="148.2">10kR</text>
<text x="145.4" y="145.6">R24</text>
<text x="150.4" y="145.6">GND</text>
<text x="161.8" y="145.6">GND</text>
<text x="172" y="145.6">GND</text>
<text x="183.4" y="145.6">GND</text>
<text x="193.5" y="145.6">GND</text>
<text x="244.5" y="145.9">1kR</text>
<text x="250.6" y="144.4">LED</text>
<text x="43.7" y="154.5">+5V</text>
<text x="140.2" y="155.8">GND</text>
<text x="240.5" y="155.8">GND</text>
<text x="61" y="162.2">C8</text>
<text x="61" y="164.7">100nF</text>
<text x="39.2" y="173.6">U1</text>
<text x="46.6" y="171.3" transform="rotate(-90 46.6 171.3)">IN</text>
<text x="55.1" y="172.3">GND</text>
<text x="61.1" y="169.8">VREF</text>
<text x="33.5" y="176.1">REF3033</text>
<text x="46.6" y="178.8" transform="rotate(-90 46.6 178.8)">GND</text>
<text x="49.3" y="174.9">OUT</text>
<text x="61" y="179.9">C9</text>
<text x="61" y="182.5">100nF</text>
<text x="43.7" y="187.6">GND</text>
<text x="55.1" y="190.1">GND</text>
</g>
<g font-size="1.8" fill="#a90000">
<text x="43.7" y="32.8">5</text>
<text x="79.3" y="32.8">6</text>
<text x="43.7" y="37.8">4</text>
<text x="79.3" y="40.4">1</text>
<text x="79.3" y="45.5">3</text>
<text x="79.3" y="50.5">2</text>
<text x="42.5" y="89.9">5</text>
<text x="78" y="89.9">6</text>
<text x="78" y="97.5">1</text>
<text x="78" y="107.7">2</text>
<text x="78" y="102.6">3</text>
<text x="36.1" y="130.6">1</text>
<text x="48.8" y="130.6">5</text>
<text x="103.4" y="131.8">3</text>
<text x="121.2" y="131.8">2</text>
<text x="36.1" y="133.1">3</text>
<text x="103.4" y="136.9">5</text>
<text x="121.2" y="136.9">4</text>
<text x="121.2" y="134.4">6</text>
<text x="112.8" y="141.7" transform="rotate(-90 112.8 141.7)">1</text>
<text x="45.5" y="168.3" transform="rotate(-90 45.5 168.3)">1</text>
<text x="53.9" y="173.7">2</text>
<text x="45.5" y="181" transform="rotate(-90 45.5 181)">3</text>
</g>
</svg>
